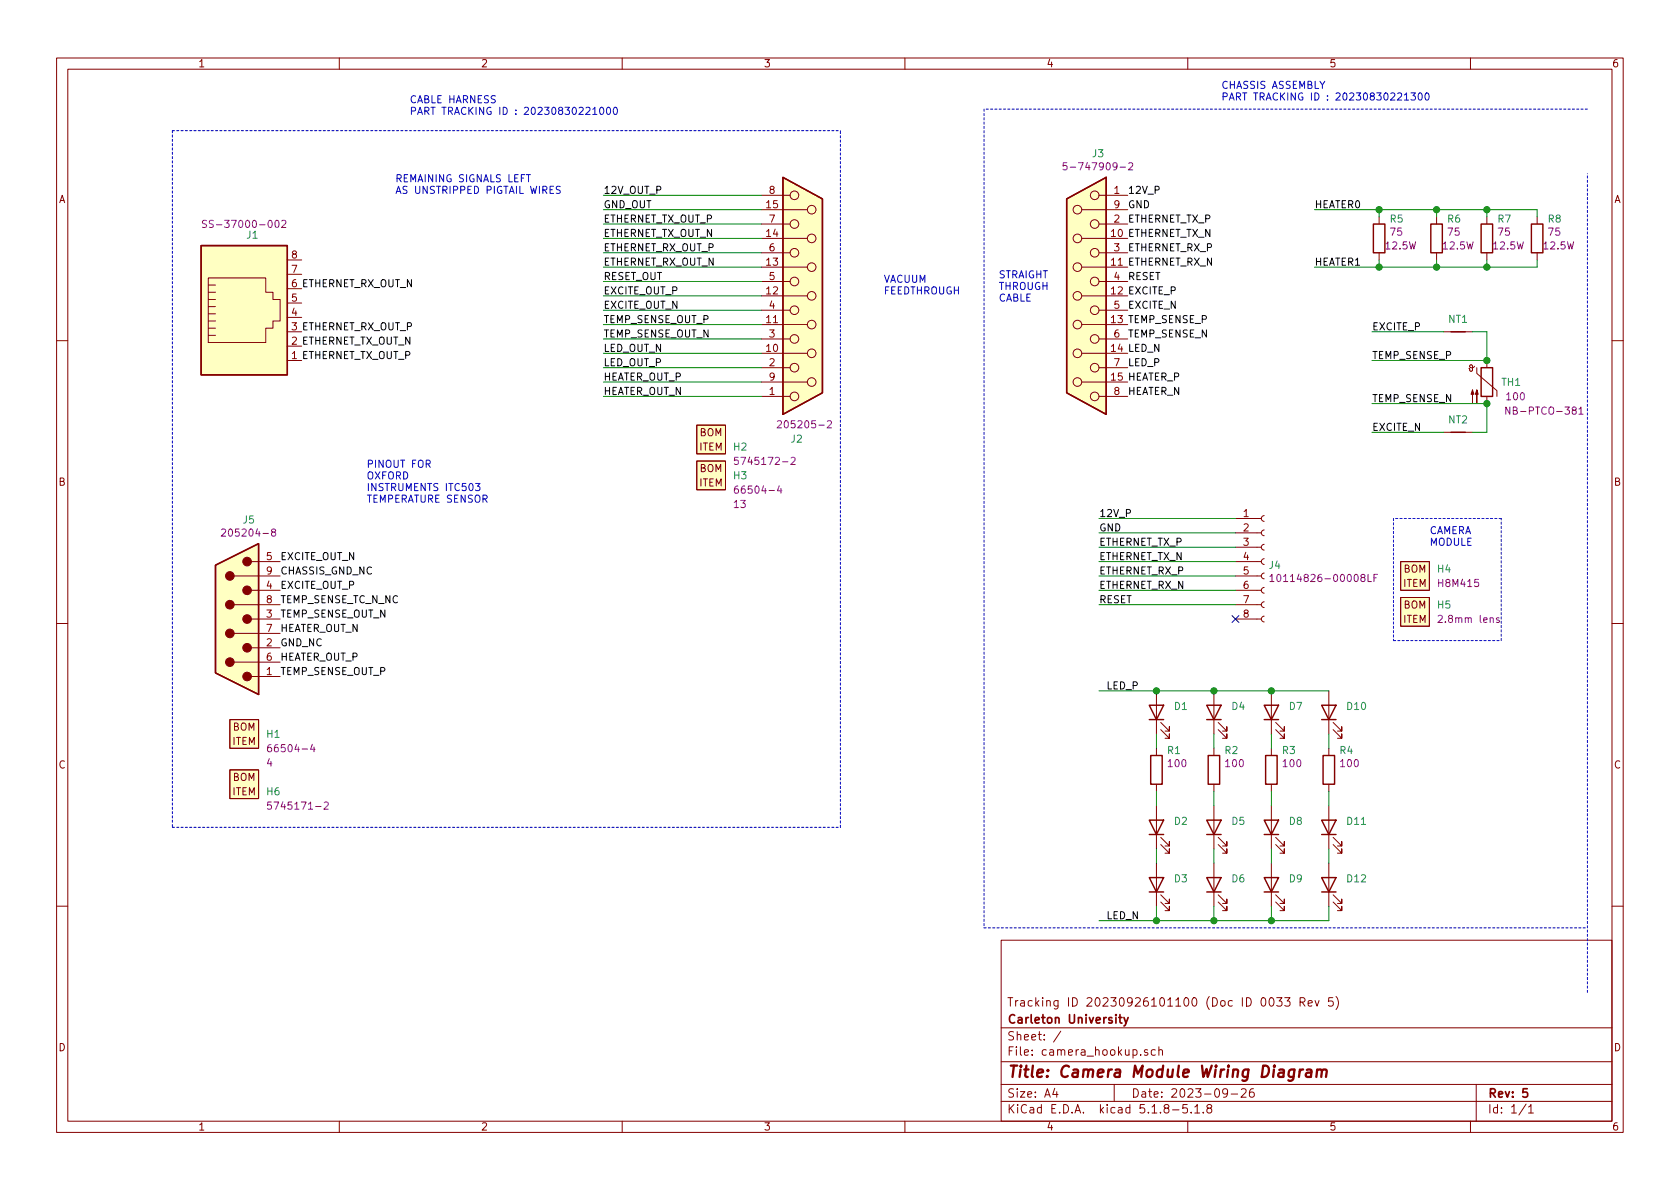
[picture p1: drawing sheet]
<svg xmlns="http://www.w3.org/2000/svg" width="297mm" height="210mm" viewBox="0 0 297 210" stroke-linecap="round" stroke-linejoin="round" font-family="sans-serif">
<g fill="none" stroke="#840000" stroke-width=".18">
<path d="M10 10.3h277v189.9h-277zM12 12.2h273v186.1h-273zM60 10.3v1.9M110 10.3v1.9M160 10.3v1.9M210 10.3v1.9M260 10.3v1.9M134.6 34.5h5.1M134.6 37.1h8.1M134.6 39.6h5.1M191.3 37.1h8.1M194.3 34.5h5.1"/>
<path d="M194.3 39.6h5.1M243.8 38.3v1.3M254 38.3v1.3M262.9 38.3v1.3M271.8 38.3v1.3M36.8 59.3h1.3M36.8 58h1.3M36.8 56.8h1.3M36.8 55.5h1.3M36.8 54.2h1.3M36.8 53h1.3M36.8 49.1h10.2v2.6h1.3v1.3h1.2v3.8h-1.2v1.2h-1.3v2.6h-10.2z"/>
<path d="M36.8 51.7h1.3M36.8 50.4h1.3M50.8 58.7h2.5M50.8 56.1h2.5M50.8 53.6h2.5M50.8 51h2.5M50.8 48.5h2.5M50.8 46h2.5M134.6 42.2h8.1M134.6 44.7h5.1M134.6 47.2h8.1M134.6 49.8h5.1"/>
<path d="M134.6 52.3h8.1M134.6 54.9h5.1M134.6 57.4h8.1M134.6 59.9h5.1M191.3 42.2h8.1M191.3 47.2h8.1M191.3 52.3h8.1M191.3 57.4h8.1M194.3 44.7h5.1M194.3 49.8h5.1M194.3 54.9h5.1M194.3 59.9h5.1"/>
<path d="M243.8 44.7v1.3M254 44.7v1.3M255.3 58.7h5M262.9 44.7v1.3M271.8 44.7v1.3M10 60.2h2M50.8 63.7h2.5M50.8 61.2h2.5M123.2 75.2h5.1v5.1h-5.1zM134.6 62.5h8.1M134.6 65h5.1M134.6 67.6h8.1"/>
<path d="M134.6 70.1h5.1M191.3 62.5h8.1M191.3 67.6h8.1M194.3 65h5.1M194.3 70.1h5.1M255.3 76.4h5M260.7 64.8l-.2 .2h-.4l-.2-.1v-.3l.3-.1 .1 .2v.8l-.1 .2-.3-.2v-.2l-.2-.2M261.1 65v1l3.6 3.1v1M262.9 63.7v1.3M262.9 70.1v1.3M285 60.2h2M44.4 99.3h5.1"/>
<path d="M123.2 81.5h5.1v5.1h-5.1zM218.4 99.3h4.6M218.4 96.8h4.6M218.4 94.2h4.6M218.4 91.7h4.6M223.5 98.8l-.3 .1-.2 .3 .1 .4 .4 .2M223.5 96.3l-.3 .1-.2 .3 .1 .4 .4 .2M223.5 93.7l-.3 .1-.2 .4 .1 .3 .4 .2M223.5 91.2l-.3 .1-.2 .3 .1 .4 .4 .2M247.6 99.3h5.1v5.1h-5.1zM10 110.3h2M41.4 106.9h8.1"/>
<path d="M41.4 101.8h8.1M41.4 117.1h8.1M41.4 112h8.1M44.4 109.5h5.1M44.4 104.4h5.1M44.4 119.6h5.1M44.4 114.5h5.1M218.4 109.5h4.6M218.4 106.9h4.6M218.4 104.4h4.6M218.4 101.8h4.6M223.5 109l-.3 .1-.2 .3 .1 .4 .4 .2"/>
<path d="M223.5 106.4l-.3 .1-.2 .4 .1 .3 .4 .2M223.5 103.9l-.3 .1-.2 .3 .1 .4 .4 .2M223.5 101.3l-.3 .1-.2 .4 .1 .4 .4 .2M247.6 105.7h5.1v5h-5.1zM285 110.3h2M40.6 136.1h5.1v5.1h-5.1zM40.6 127.2h5.1v5.1h-5.1zM204.5 122.2v7.6M204.5 132.3v1.3M204.5 138.7v1.2M205.2 129l1.6 1.6v-.8v.8h-.8M205.2 127.8l1.6 1.5v-.8v.8h-.8"/>
<path d="M214.6 122.2v7.6M214.6 132.3v1.3M214.6 138.7v1.2M215.4 129l1.5 1.6v-.8v.8h-.7M215.4 127.8l1.5 1.5v-.8v.8h-.7M224.8 122.2v7.6M224.8 132.3v1.3M224.8 138.7v1.2M225.6 129l1.5 1.6v-.8v.8h-.8M225.6 127.8l1.5 1.5v-.8v.8h-.8M234.9 122.2v7.6M234.9 132.3v1.3"/>
<path d="M234.9 138.7v1.2M235.7 129l1.5 1.6v-.8v.8h-.7M235.7 127.8l1.5 1.5v-.8v.8h-.7M204.5 142.5v7.6M204.5 152.6v7.7M205.2 159.5l1.6 1.5v-.7v.7h-.8M205.2 158.2l1.6 1.6v-.8v.8h-.8M205.2 149.3l1.6 1.6v-.8v.8h-.8M205.2 148.1l1.6 1.5v-.8v.8h-.8M214.6 142.5v7.6M214.6 152.6v7.7M215.4 149.3l1.5 1.6v-.8v.8h-.7"/>
<path d="M215.4 148.1l1.5 1.5v-.8v.8h-.7M215.4 159.5l1.5 1.5v-.7v.7h-.7M215.4 158.2l1.5 1.6v-.8v.8h-.7M224.8 142.5v7.6M224.8 152.6v7.7M225.6 149.3l1.5 1.6v-.8v.8h-.8M225.6 148.1l1.5 1.5v-.8v.8h-.8M225.6 159.5l1.5 1.5v-.7v.7h-.8M225.6 158.2l1.5 1.6v-.8v.8h-.8M234.9 142.5v7.6M234.9 152.6v7.7M235.7 149.3l1.5 1.6v-.8v.8h-.7"/>
<path d="M235.7 148.1l1.5 1.5v-.8v.8h-.7M235.7 159.5l1.5 1.5v-.7v.7h-.7M235.7 158.2l1.5 1.6v-.8v.8h-.7M10 160.2h2M177 166.3h108v32h-108zM225.7 176.4h1l-.5 .6 .4 .1v.7l-.2 .1-.7-.1M227.2 176.4h.9l-.5 .6 .4 .1v.7l-.2 .1-.6-.1M229.9 177.2l.7-.1 .1-.2v-.3l-.2-.2h-.6v1.5M230.2 177.2l.5 .7M231.3 177.4l.7-.1v-.3l-.5-.1-.2 .2 .1 .7h.6M232.5 176.9l.4 1 .3-1M235.7 176.4h-.8v.7l.2-.1 .5 .1 .1 .2v.5l-.3 .1-.5-.1"/>
<path d="M236.2 176.2a1.71 1.71 0 0 1 0 2.3M285 160.2h2M60 198.3v1.9M110 198.3v1.9M160 198.3v1.9M177 194.8h108M177 191.8h108M177 187.8h108M177 181.8h108M186.5 192.5l-.4 1h1M186.8 193v1M187.6 182.3l-1.3 2"/>
<path d="M197 191.8v3M202.9 185.7l-.4-.1-.2 .2 .1 .2 .5 .2v.3h-.6M204.3 185.7l-.5-.1-.2 .3v.6l.2 .1 .5-.1M204.9 185.7l.2-.1 .4 .1v.9M204.9 185.1v1.5M207.3 196.3h1.2M209.9 195.3h-.7l-.1 .7 .2-.1 .5 .1 .2 .2-.1 .5-.2 .1-.6-.1M210 198.3v1.9M210.6 196.7v.1M211.3 195.8l.4-.5v1.5M211.3 196.8h.8M212.8 196.7v.1"/>
<path d="M213.7 196l-.3-.3 .1-.2 .2-.2 .4 .1 .1 .2v.2l-.7 .2a.48 .48 0 0 0 0 .7l.2 .1 .5-.1a.48 .48 0 0 0-.2-.7M217 193.2l-.1 .2a.48 .48 0 0 1-.6-.1v-.6a.48 .48 0 0 1 .6-.1l.1 .1a1.19 1.19 0 0 1-.2 1.2l-.5 .1M217.7 193.5h1.1M219.5 192.7l.2-.2h.3l.3 .2v.3v.2l-.9 .8h.9M221.6 192.5a.59 .59 0 0 0-.7 .7l.1 .7 .2 .1 .5-.1 .1-.5-.2-.2-.4-.1-.3 .3M260 198.3v1.9M261 191.8v6.5M269.8 195.2l-1.2 2M270.3 195.8l.4-.5v1.5M270.3 196.8h.8"/>
<circle cx="140.5" cy="34.5" r=".76"/>
<circle cx="140.5" cy="39.6" r=".76"/>
<circle cx="143.5" cy="37.1" r=".76"/>
<circle cx="190.5" cy="37.1" r=".76"/>
<circle cx="193.5" cy="34.5" r=".76"/>
<circle cx="193.5" cy="39.6" r=".76"/>
<circle cx="140.5" cy="49.8" r=".76"/>
<circle cx="140.5" cy="59.9" r=".76"/>
<circle cx="140.5" cy="44.7" r=".76"/>
<circle cx="140.5" cy="54.9" r=".76"/>
<circle cx="143.5" cy="57.4" r=".76"/>
<circle cx="143.5" cy="47.2" r=".76"/>
<circle cx="143.5" cy="42.2" r=".76"/>
<circle cx="143.5" cy="52.3" r=".76"/>
<circle cx="190.5" cy="57.4" r=".76"/>
<circle cx="190.5" cy="42.2" r=".76"/>
<circle cx="190.5" cy="52.3" r=".76"/>
<circle cx="190.5" cy="47.2" r=".76"/>
<circle cx="193.5" cy="44.7" r=".76"/>
<circle cx="193.5" cy="49.8" r=".76"/>
<circle cx="193.5" cy="59.9" r=".76"/>
<circle cx="193.5" cy="54.9" r=".76"/>
<circle cx="140.5" cy="65" r=".76"/>
<circle cx="140.5" cy="70.1" r=".76"/>
<circle cx="143.5" cy="62.5" r=".76"/>
<circle cx="143.5" cy="67.6" r=".76"/>
<circle cx="190.5" cy="62.5" r=".76"/>
<circle cx="190.5" cy="67.6" r=".76"/>
<circle cx="193.5" cy="65" r=".76"/>
<circle cx="193.5" cy="70.1" r=".76"/>
</g>
<path d="M197.8 179.9h.6M198 179.4v1.3l.4 .2M198.7 179.9l.4 1M199.5 179.9l-.5 1.4-.3 .1M270 192.5h-.7l-.1 .7 .3-.1 .5 .1 .1 .2-.1 .5-.2 .1-.6-.1" fill="none" stroke="#840000" stroke-width=".3"/>
<path d="M228.9 189.1l-.2 1.6a.6 .6 0 0 1-.9 .3M228.9 189.2a.68 .68 0 0 0-1 .3v.8l.2 .1 .6-.1M229.8 189.1l-.1 1.3M230.4 189.1a.54 .54 0 0 0-.6 .4M231.1 189.2h.7v1.2M231.9 189.6l-.7 .1a.4 .4 0 0 0-.3 .3 .4 .4 0 0 0 .2 .4l.7-.1M232.9 189.3a.52 .52 0 0 1 .8 .1l-.1 1M232.9 189.1l-.2 1.3M233.7 189.4l.3-.3 .5 .1 .1 .2-.2 1" fill="none" stroke="#840000" stroke-width=".41"/>
<g fill="none" stroke="#840000" stroke-width=".25">
<path d="M138.4 31.4l7 3.8v34.3l-7 3.8zM188.6 35.2l7-3.8v41.9l-7-3.8zM242.8 39.6h2.1v5.1h-2.1zM253 39.6h2v5.1h-2zM261.9 39.6h2v5.1h-2zM270.8 39.6h2v5.1h-2zM35.6 43.4h15.2v22.9h-15.2zM256.5 58.7h2.6M256.5 76.4h2.6M261.9 65h2v5.1h-2zM38.1 99.9l7.6-3.8v26.7l-7.6-3.8zM203.2 124.7h2.5l-1.2 2.5z"/>
<path d="M203.2 127.2h2.5M203.5 133.6h2v5.1h-2zM213.4 124.7h2.5l-1.3 2.5zM213.4 127.2h2.5M213.6 133.6h2v5.1h-2zM223.5 124.7h2.6l-1.3 2.5zM223.5 127.2h2.6M223.8 133.6h2v5.1h-2zM233.7 124.7h2.5l-1.3 2.5zM233.7 127.2h2.5M233.9 133.6h2.1v5.1h-2.1zM203.2 155.2h2.5l-1.2 2.5z"/>
<path d="M203.2 145h2.5l-1.2 2.6zM203.2 157.7h2.5M203.2 147.6h2.5M213.4 145h2.5l-1.3 2.6zM213.4 155.2h2.5l-1.3 2.5zM213.4 157.7h2.5M213.4 147.6h2.5M223.5 145h2.6l-1.3 2.6zM223.5 155.2h2.6l-1.3 2.5zM223.5 157.7h2.6M223.5 147.6h2.6M233.7 145h2.5l-1.3 2.6z"/>
<path d="M233.7 155.2h2.5l-1.3 2.5zM233.7 157.7h2.5M233.7 147.6h2.5"/>
</g>
<g fill="#ffffc2" stroke="#ffffc2" stroke-width=".18">
<path d="M247.6 105.7h5.1v5h-5.1z"/>
<path d="M35.6 43.4h15.2v22.9h-15.2z"/>
<path d="M247.6 99.3h5.1v5.1h-5.1z"/>
<path d="M123.2 75.2h5.1v5.1h-5.1z"/>
<path d="M123.2 81.5h5.1v5.1h-5.1z"/>
<path d="M138.4 31.4l7 3.8v34.3l-7 3.8z"/>
<path d="M188.6 35.2l7-3.8v41.9l-7-3.8z"/>
<path d="M40.6 136.1h5.1v5.1h-5.1z"/>
<path d="M40.6 127.2h5.1v5.1h-5.1z"/>
<path d="M38.1 99.9l7.6-3.8v26.7l-7.6-3.8z"/>
</g>
<g fill="none" stroke="#840084" stroke-width=".18">
<path d="M36.5 39h-.5l-.2 .1v.3l.6 .3 .1 .3-.2 .2h-.5M49.8 39.1l.5-.1 .2 .1v.2v.2l-.7 .7h.7M188.6 28.8h-.6v.6l.1-.1 .5 .1v.5l-.2 .1-.4-.1M199.6 28.9l.5-.1 .2 .3-.1 .2-.7 .7h.8M137.4 74.5l.5-.1 .2 .1 .1 .2-.1 .2-.7 .8h.8M146.3 74.5l.5-.1 .2 .3-.8 1h.8M267 72v1.2l-.8-1.2v1.2M279.2 72.3l.3-.3v1.2M279.2 73.2h.7M39.2 93.7l.4-.2 .3 .2v.2v.2l-.8 .7h.8M48.3 94.1l-.2-.1v-.3l.4-.2 .2 .3v.2l-.6 .2-.1 .1 .1 .4 .2 .1h.3l.1-.2v-.3l-.2-.2M130.5 85.9h-.3a.79 .79 0 0 0-.1 1.3h.4l.1-.5-.3-.3h-.2l-.3 .3"/>
<path d="M130.5 80.9h-.6l-.1 .6 .2-.1 .5 .1v.5l-.2 .1-.5-.1M137.8 85.9l-.3 .9h.8M138.1 86.4v.8M139.9 81l.5-.1 .2 .3-.1 .2-.7 .7h.8M224.5 101.9l.4-.3v1.2M224.5 102.8h.7M225.9 101.7l.1-.1a.67 .67 0 0 1 .5 .6 .67 .67 0 0 1-.5 .6l-.1-.1-.1-.3zM241.9 101.6v1.2h.6M242.9 102.2h.4M243.5 101.6h-.6v1.2M254.3 108.9l.5-.1 .2 .1v.3v.2l-.8 .7h.8M265 109.3l-.3-.1-.1 .2v.2l.4 .1v.3h-.4"/>
<path d="M47.9 131.7h-.2a.79 .79 0 0 0-.2 1.2h.4l.1-.5-.2-.2h-.3l-.2 .2M55.2 131.6l-.3 .9h.8M55.5 132.1v.8M48 141.8h-.7v.6l.2-.1 .5 .1v.6l-.2 .1-.5-.1M57.3 142l.5-.2 .2 .4v.2l-.7 .7h.7"/>
</g>
<g fill="#840000" stroke="#840000" stroke-width=".18">
<path d="M260.3 69l.3 .7h-.5l.2-.7v2.2z"/>
<path d="M261.1 69l.3 .7h-.5l.2-.7v2.2z"/>
<circle cx="43.7" cy="119.6" r=".76"/>
<circle cx="43.7" cy="114.5" r=".76"/>
<circle cx="43.7" cy="109.5" r=".76"/>
<circle cx="43.7" cy="104.4" r=".76"/>
<circle cx="43.7" cy="99.3" r=".76"/>
<circle cx="40.6" cy="117.1" r=".76"/>
<circle cx="40.6" cy="112" r=".76"/>
<circle cx="40.6" cy="106.9" r=".76"/>
<circle cx="40.6" cy="101.8" r=".76"/>
</g>
<path d="M174 19.3v144.8M280.7 19.3h-106.7M30.5 23.1h118.1M30.5 23.1v123.2M246.4 91.7v21.6M265.4 91.7h-19M246.4 113.3h19M265.4 113.3v-21.6M30.5 146.3h118.1M148.6 146.3v-123.2M174 164.1h106.7M280.7 175.5v-144.8" fill="none" stroke="#0000c2" stroke-width=".18" stroke-dasharray=".4 .4"/>
<g fill="none" stroke="#008400" stroke-width=".18">
<path d="M106.7 37.1h27.9M106.7 39.6h27.9M106.7 34.5h27.9M232.4 37.1h39.4v1.2M243.8 37.1v1.2M254 37.1v1.2M262.9 37.1v1.2M106.7 54.9h27.9M106.7 49.8h27.9M106.7 52.3h27.9M106.7 59.9h27.9M106.7 47.2h27.9"/>
<path d="M106.7 57.4h27.9M106.7 42.2h27.9M106.7 44.7h27.9M242.6 58.7h12.7M243.8 46v1.2M254 46v1.2M260.3 58.7h2.6v5h-20.3M262.9 46v1.2M271.8 46v1.2h-39.4M106.7 62.5h27.9M106.7 67.6h27.9M106.7 70.1h27.9"/>
<path d="M106.7 65h27.9M242.6 71.4h20.3v5h-2.6M242.6 76.4h12.7M194.3 99.3h24.1M194.3 91.7h24.1M194.3 94.2h24.1M194.3 96.8h24.1M194.3 101.8h24.1M194.3 104.4h24.1M194.3 106.9h24.1M194.3 122.2h40.6M204.5 129.8v2.5"/>
<path d="M204.5 139.9v2.6M214.6 129.8v2.5M214.6 139.9v2.6M224.8 129.8v2.5M224.8 139.9v2.6M234.9 129.8v2.5M234.9 139.9v2.6M204.5 150.1v2.5M214.6 150.1v2.5M224.8 150.1v2.5M234.9 150.1v2.5M204.5 160.3v2.5"/>
<path d="M214.6 160.3v2.5M224.8 160.3v2.5M234.9 160.3v2.5h-40.6"/>
</g>
<g fill="none" stroke="#0000c2" stroke-width=".18">
<path d="M104.8 19.3l.4-.3v1.2M106.1 19.1l.2-.1a.67 .67 0 0 1 .5 .6 .67 .67 0 0 1-.5 .6l-.2-.2-.1-.2zM107.3 19.1l.2-.1a.67 .67 0 0 1 .5 .6 .67 .67 0 0 1-.5 .6l-.2-.1-.1-.3zM108.6 19.1l.1-.1a.67 .67 0 0 1 .5 .6 .67 .67 0 0 1-.5 .6l-.3-.4zM248.3 16.8l.4-.4v1.3M248.3 17.7h.7M249.5 16.4h.8l-.5 .5 .4 .1 .1 .5-.3 .2-.5-.1M250.9 16.6l.1-.2a.67 .67 0 0 1 .5 .7 .67 .67 0 0 1-.5 .6l-.1-.1-.2-.4zM252.1 16.6l.1-.2a.67 .67 0 0 1 .5 .7 .67 .67 0 0 1-.5 .6l-.3-.5zM93.1 30.9h.7M93.4 30.9v1.3M99.1 33l-.5-.1-.2 .2 .1 .4 .5 .2 .1 .3-.3 .2h-.5"/>
<path d="M104.8 20.2h.7M84.1 85.5h.8l-.5 .5 .4 .1 .1 .4-.3 .3-.5-.2"/>
</g>
<g fill="#008400" stroke="#008400" stroke-width=".25">
<circle cx="262.9" cy="63.7" r=".51"/>
<circle cx="224.8" cy="162.8" r=".51"/>
<circle cx="262.9" cy="71.4" r=".51"/>
<circle cx="204.5" cy="162.8" r=".51"/>
<circle cx="214.6" cy="162.8" r=".51"/>
<circle cx="204.5" cy="122.2" r=".51"/>
<circle cx="214.6" cy="122.2" r=".51"/>
<circle cx="224.8" cy="122.2" r=".51"/>
<circle cx="262.9" cy="37.1" r=".51"/>
<circle cx="254" cy="37.1" r=".51"/>
<circle cx="262.9" cy="47.2" r=".51"/>
<circle cx="254" cy="47.2" r=".51"/>
<circle cx="243.8" cy="47.2" r=".51"/>
<circle cx="243.8" cy="37.1" r=".51"/>
</g>
<path d="M217.8 108.9l1.2 1.2M219 108.9l-1.2 1.2" fill="none" stroke="#000084" stroke-width=".18"/>
<text font-size="2.8" fill="#840000" x="178" y="190.5">Title: Camera Module Wiring Diagram</text>
<g font-size="2.1" fill="#840000">
<text x="178" y="178">Tracking ID 20230926101100 (Doc ID 0033 Rev 5)</text>
<text x="178" y="184">Sheet: /</text>
<text x="178" y="181">Carleton University</text>
<text x="178" y="186.7">File: camera_hookup.sch</text>
<text x="178" y="196.9">KiCad E.D.A. kicad 5.1.8-5.1.8</text>
<text x="178" y="194.1">Size: A4</text>
<text x="200" y="194.1">Date: 2023-09-26</text>
<text x="263" y="194.1">Rev: 5</text>
<text x="263" y="196.9">Id: 1/1</text>
</g>
<g font-size="1.8" fill="#840000">
<text x="35" y="11.9">1</text>
<text x="85" y="11.9">2</text>
<text x="135" y="11.9">3</text>
<text x="185" y="11.9">4</text>
<text x="235" y="11.9">5</text>
<text x="285" y="11.9">6</text>
<text x="10.4" y="35.9">A</text>
<text x="136" y="34.3">8</text>
<text x="197" y="34.3">1</text>
<text x="285.4" y="35.9">A</text>
<text x="135.6" y="41.9">14</text>
<text x="135.6" y="36.8">15</text>
<text x="136" y="39.4">7</text>
<text x="197" y="39.4">2</text>
<text x="197" y="36.8">9</text>
<text x="51.6" y="45.7">8</text>
<text x="135.6" y="47">13</text>
<text x="136" y="44.4">6</text>
<text x="197" y="44.4">3</text>
<text x="51.6" y="53.3">5</text>
<text x="51.6" y="48.3">7</text>
<text x="135.6" y="52.1">12</text>
<text x="136" y="49.5">5</text>
<text x="197" y="49.5">4</text>
<text x="51.6" y="55.9">4</text>
<text x="135.6" y="57.1">11</text>
<text x="136" y="59.7">3</text>
<text x="136" y="54.6">4</text>
<text x="197" y="54.6">5</text>
<text x="197" y="59.7">6</text>
<text x="135.6" y="62.2">10</text>
<text x="136" y="64.8">2</text>
<text x="197" y="64.8">7</text>
<text x="136" y="69.8">1</text>
<text x="136" y="67.3">9</text>
<text x="197" y="69.8">8</text>
<text x="123.7" y="77.1">BOM</text>
<text x="123.6" y="79.7">ITEM</text>
<text x="123.7" y="83.5">BOM</text>
<text x="10.4" y="85.9">B</text>
<text x="123.6" y="86">ITEM</text>
<text x="285.4" y="85.9">B</text>
<text x="219.9" y="91.4">1</text>
<text x="219.9" y="94">2</text>
<text x="47.1" y="99.1">5</text>
<text x="47.1" y="101.6">9</text>
<text x="219.9" y="96.5">3</text>
<text x="219.9" y="99.1">4</text>
<text x="219.9" y="101.6">5</text>
<text x="248.1" y="101.3">BOM</text>
<text x="47.1" y="104.1">4</text>
<text x="47.1" y="106.7">8</text>
<text x="219.9" y="104.1">6</text>
<text x="219.9" y="106.7">7</text>
<text x="248.1" y="103.8">ITEM</text>
<text x="248.1" y="107.6">BOM</text>
<text x="47.1" y="109.2">3</text>
<text x="47.1" y="111.8">7</text>
<text x="219.9" y="109.2">8</text>
<text x="248.1" y="110.2">ITEM</text>
<text x="47.1" y="119.4">1</text>
<text x="47.1" y="114.3">2</text>
<text x="47.1" y="116.8">6</text>
<text x="41.1" y="131.7">ITEM</text>
<text x="41.1" y="129.2">BOM</text>
<text x="10.4" y="135.9">C</text>
<text x="285.4" y="135.9">C</text>
<text x="41.1" y="140.6">ITEM</text>
<text x="41.1" y="138.1">BOM</text>
<text x="10.4" y="185.9">D</text>
<text x="285.4" y="185.9">D</text>
<text x="35" y="199.9">1</text>
<text x="85" y="199.9">2</text>
<text x="135" y="199.9">3</text>
<text x="185" y="199.9">4</text>
<text x="235" y="199.9">5</text>
<text x="285" y="199.9">6</text>
</g>
<g font-size="1.8" fill="#0000c2">
<text x="215.9" y="15.7">CHASSIS ASSEMBLY</text>
<text x="215.9" y="17.8">PART TRACKING ID : 20230830221300</text>
<text x="72.4" y="18.3">CABLE HARNESS</text>
<text x="72.4" y="20.3">PART TRACKING ID : 20230830221000</text>
<text x="69.8" y="32.2">REMAINING SIGNALS LEFT</text>
<text x="69.8" y="34.3">AS UNSTRIPPED PIGTAIL WIRES</text>
<text x="156.2" y="50">VACUUM</text>
<text x="156.2" y="52.1">FEEDTHROUGH</text>
<text x="176.5" y="49.2">STRAIGHT</text>
<text x="176.5" y="51.3">THROUGH</text>
<text x="176.5" y="53.3">CABLE</text>
<text x="64.8" y="82.7">PINOUT FOR</text>
<text x="64.8" y="84.8">OXFORD</text>
<text x="64.8" y="86.8">INSTRUMENTS ITC503</text>
<text x="64.8" y="88.9">TEMPERATURE SENSOR</text>
<text x="252.7" y="94.5">CAMERA</text>
<text x="252.7" y="96.5">MODULE</text>
</g>
<g font-size="1.8" fill="#008484">
<text x="193.2" y="27.8">J3</text>
<text x="245.8" y="39.4">R5</text>
<text x="256" y="39.4">R6</text>
<text x="264.9" y="39.4">R7</text>
<text x="273.8" y="39.4">R8</text>
<text x="43.7" y="42.2">J1</text>
<text x="256.1" y="57.1">NT1</text>
<text x="265.5" y="68.2">TH1</text>
<text x="256.1" y="74.9">NT2</text>
<text x="129.8" y="79.7">H2</text>
<text x="139.9" y="78.3">J2</text>
<text x="129.8" y="84.8">H3</text>
<text x="43" y="92.6">J5</text>
<text x="224.4" y="100.6">J4</text>
<text x="254.2" y="101.3">H4</text>
<text x="254.2" y="107.6">H5</text>
<text x="207.7" y="125.5">D1</text>
<text x="217.8" y="125.5">D4</text>
<text x="228" y="125.5">D7</text>
<text x="238.2" y="125.5">D10</text>
<text x="47.2" y="130.5">H1</text>
<text x="206.5" y="133.3">R1</text>
<text x="216.6" y="133.3">R2</text>
<text x="226.8" y="133.3">R3</text>
<text x="236.9" y="133.3">R4</text>
<text x="47.2" y="140.6">H6</text>
<text x="207.7" y="145.9">D2</text>
<text x="217.8" y="145.9">D5</text>
<text x="228" y="145.9">D8</text>
<text x="238.2" y="145.9">D11</text>
<text x="207.7" y="156">D3</text>
<text x="217.8" y="156">D6</text>
<text x="228" y="156">D9</text>
<text x="238.2" y="156">D12</text>
</g>
<g font-size="1.8">
<text x="106.7" y="34.3">12V_OUT_P</text>
<text x="199.4" y="34.3">12V_P</text>
<text x="106.7" y="36.8">GND_OUT</text>
<text x="106.7" y="41.9">ETHERNET_TX_OUT_N</text>
<text x="106.7" y="39.4">ETHERNET_TX_OUT_P</text>
<text x="196.5" y="41.9">10 ETHERNET_TX_N</text>
<text x="199.4" y="36.8">GND</text>
<text x="199.4" y="39.4">ETHERNET_TX_P</text>
<text x="232.4" y="36.8">HEATER0</text>
<text x="106.7" y="44.4">ETHERNET_RX_OUT_P</text>
<text x="106.7" y="47">ETHERNET_RX_OUT_N</text>
<text x="196.5" y="47">11 ETHERNET_RX_N</text>
<text x="199.4" y="44.4">ETHERNET_RX_P</text>
<text x="232.4" y="47">HEATER1</text>
<text x="51.6" y="50.8">6 ETHERNET_RX_OUT_N</text>
<text x="106.7" y="49.5">RESET_OUT</text>
<text x="106.7" y="52.1">EXCITE_OUT_P</text>
<text x="196.5" y="52.1">12 EXCITE_P</text>
<text x="199.4" y="49.5">RESET</text>
<text x="51.6" y="58.4">3 ETHERNET_RX_OUT_P</text>
<text x="106.7" y="59.7">TEMP_SENSE_OUT_N</text>
<text x="106.7" y="57.1">TEMP_SENSE_OUT_P</text>
<text x="106.7" y="54.6">EXCITE_OUT_N</text>
<text x="196.5" y="57.1">13 TEMP_SENSE_P</text>
<text x="199.4" y="54.6">EXCITE_N</text>
<text x="199.4" y="59.7">TEMP_SENSE_N</text>
<text x="242.6" y="58.4">EXCITE_P</text>
<text x="51.6" y="63.5">1 ETHERNET_TX_OUT_P</text>
<text x="51.6" y="61">2 ETHERNET_TX_OUT_N</text>
<text x="106.7" y="62.2">LED_OUT_N</text>
<text x="106.7" y="64.8">LED_OUT_P</text>
<text x="196.5" y="62.2">14 LED_N</text>
<text x="199.4" y="64.8">LED_P</text>
<text x="242.6" y="63.5">TEMP_SENSE_P</text>
<text x="106.7" y="67.3">HEATER_OUT_P</text>
<text x="106.7" y="69.8">HEATER_OUT_N</text>
<text x="196.5" y="67.3">15 HEATER_P</text>
<text x="199.4" y="69.8">HEATER_N</text>
<text x="242.6" y="71.1">TEMP_SENSE_N</text>
<text x="242.6" y="76.2">EXCITE_N</text>
<text x="194.3" y="94">GND</text>
<text x="194.3" y="91.4">12V_P</text>
<text x="49.5" y="99.1">EXCITE_OUT_N</text>
<text x="49.5" y="101.6">CHASSIS_GND_NC</text>
<text x="194.3" y="99.1">ETHERNET_TX_N</text>
<text x="194.3" y="101.6">ETHERNET_RX_P</text>
<text x="194.3" y="96.5">ETHERNET_TX_P</text>
<text x="49.5" y="104.1">EXCITE_OUT_P</text>
<text x="49.5" y="106.7">TEMP_SENSE_TC_N_NC</text>
<text x="194.3" y="106.7">RESET</text>
<text x="194.3" y="104.1">ETHERNET_RX_N</text>
<text x="49.5" y="109.2">TEMP_SENSE_OUT_N</text>
<text x="49.5" y="111.8">HEATER_OUT_N</text>
<text x="49.5" y="119.4">TEMP_SENSE_OUT_P</text>
<text x="49.5" y="116.8">HEATER_OUT_P</text>
<text x="49.5" y="114.3">GND_NC</text>
<text x="195.6" y="121.9">LED_P</text>
<text x="195.6" y="162.6">LED_N</text>
</g>
<g font-size="1.8" fill="#840084">
<text x="189.6" y="30.1">5-747909-2</text>
<text x="37.5" y="40.3">SS-37000-002</text>
<text x="245.9" y="41.7">75</text>
<text x="256.1" y="41.7">75</text>
<text x="265" y="41.7">75</text>
<text x="273.9" y="41.7">75</text>
<text x="245.1" y="44.1">12.5W</text>
<text x="255.3" y="44.1">12.5W</text>
<text x="264.2" y="44.1">12.5W</text>
<text x="273" y="44.1">12.5W</text>
<text x="266.5" y="70.8">100</text>
<text x="138.5" y="75.7">205205-2</text>
<text x="267.3" y="73.3">NB-PTCO-381</text>
<text x="131" y="82.2">5745172-2</text>
<text x="129.8" y="89.8">13</text>
<text x="130.8" y="87.3">66504-4</text>
<text x="40.2" y="94.9">205204-8</text>
<text x="226.2" y="102.9">10114826-00008LF</text>
<text x="254.6" y="103.8">H8M415</text>
<text x="254.9" y="110.2">2.8mm lens</text>
<text x="47.2" y="135.6">4</text>
<text x="48.2" y="133">66504-4</text>
<text x="206.7" y="135.7">100</text>
<text x="216.8" y="135.7">100</text>
<text x="227" y="135.7">100</text>
<text x="237.1" y="135.7">100</text>
<text x="48.5" y="143.2">5745171-2</text>
</g>
</svg>
